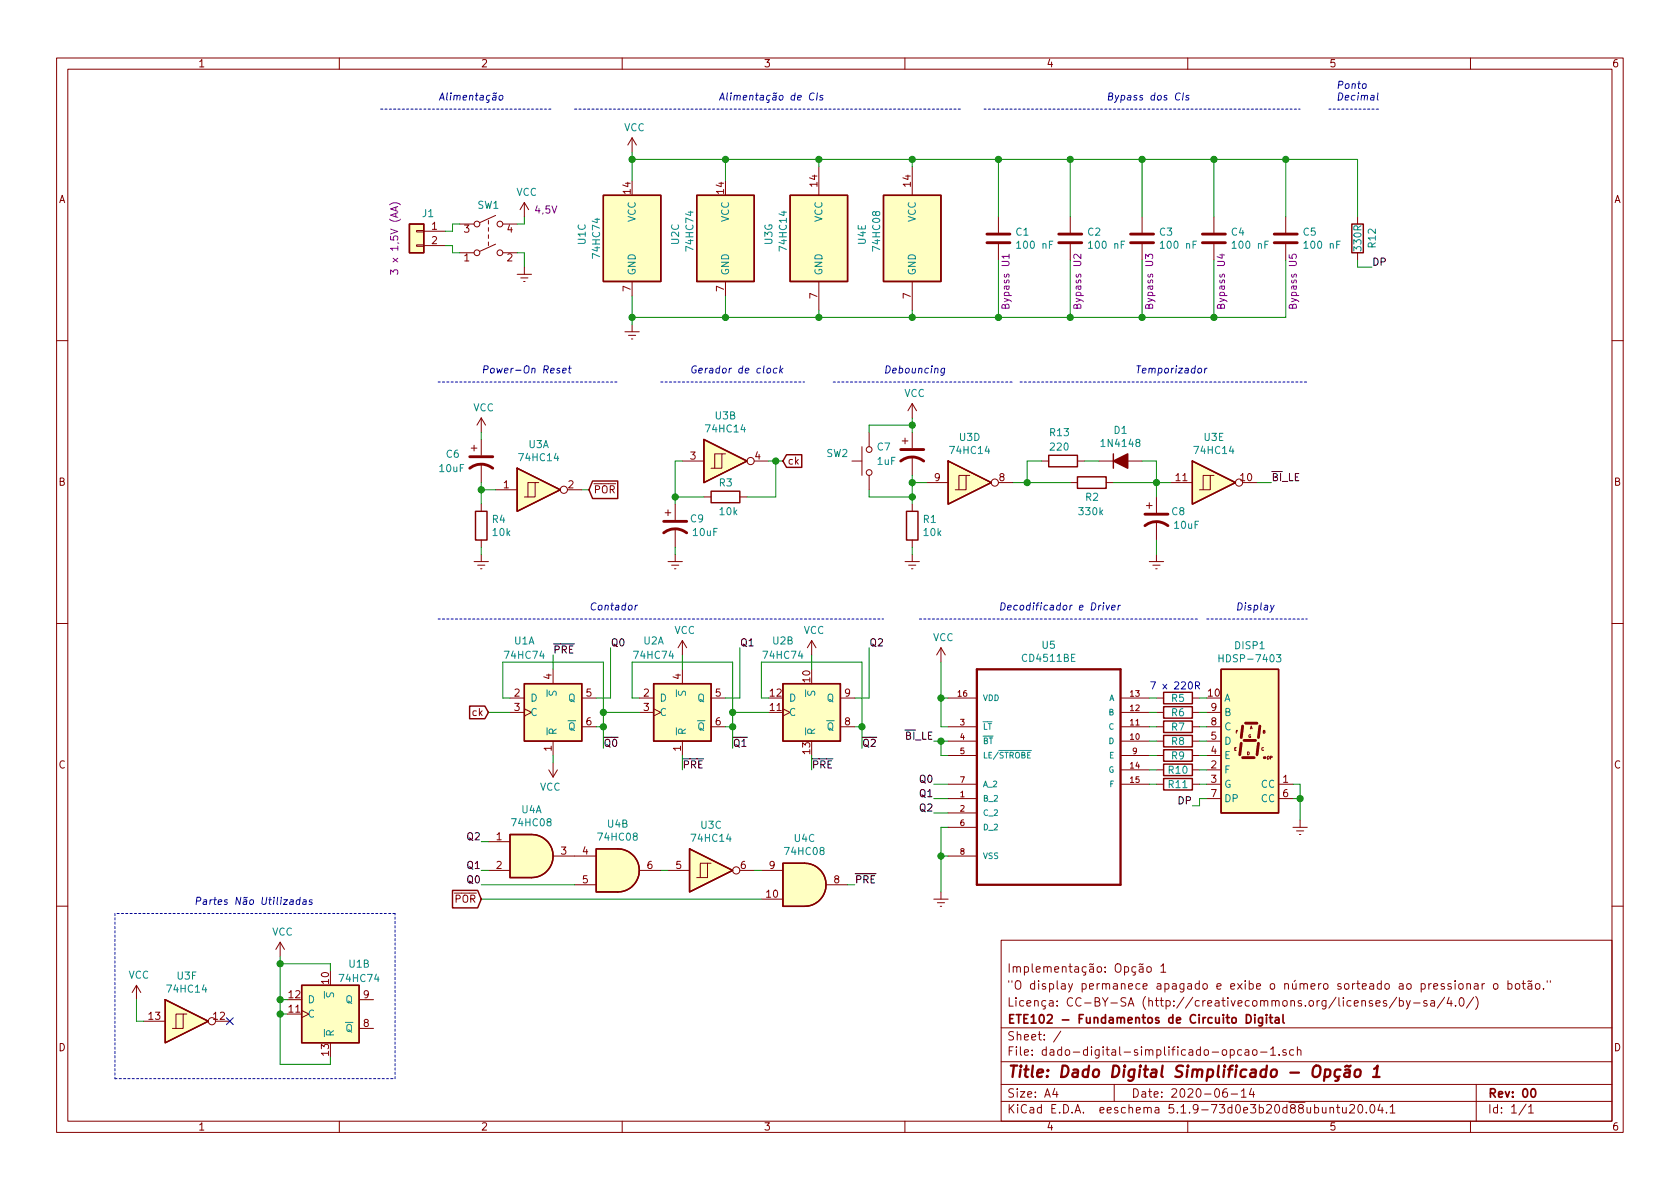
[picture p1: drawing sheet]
<svg xmlns="http://www.w3.org/2000/svg" width="297mm" height="210mm" viewBox="0 0 297 210" stroke-linecap="round" stroke-linejoin="round" font-family="sans-serif">
<g fill="none" stroke="#840000" stroke-width=".18">
<path d="M10 10.3h277v189.9h-277zM12 12.2h273v186.1h-273zM60 10.3v1.9M110 10.3v1.9M160 10.3v1.9M210 10.3v1.9M260 10.3v1.9M144.8 29.5v5M189.2 38.3v2.8M201.9 38.3v2.8M214.6 38.3v2.8M227.3 38.3v2.8"/>
<path d="M111.8 49.8v2.5M128.3 49.8v2.5M144.8 49.8v5.1M189.2 43.2v2.8M201.9 43.2v2.8M214.6 43.2v2.8M227.3 43.2v2.8M10 60.2h2M285 60.2h2M85.1 89.1v1.3M85.1 95.5v1.3M120.6 81.5h3.9"/>
<path d="M127.6 80.3h-1.2v2.5M128.3 80.3h-.7v2.5h-1.9M133.3 81.5h2.6M207 85.3h3.8M214 84.1h-1.3v2.5M214.6 84.1h-.6v2.5h-1.9M219.7 85.3h2.5M10 110.3h2M120.6 118.4v2.5M285 110.3h2M113 123.4h2.6M113 126h2.6"/>
<path d="M115.6 125.3l1.2 .7-1.2 .6M120.6 131.1v2.5M125.7 123.4h2.6M125.7 128.5h2.6M138.4 125.3l1.3 .7-1.3 .6M148.6 123.4h2.5M148.6 128.5h2.5M167.6 123.4h5.1M167.6 128.5h5.1M167.6 131.1h5.1M167.6 133.6h5.1M167.6 138.7h5.1"/>
<path d="M198.1 123.4h5.1M198.1 128.5h5.1M198.1 131.1h5.1M198.1 133.6h5.1M198.1 138.7h5.1M198.1 126h5.1M198.1 136.1h5.1M118.1 153.9h3.8M125.1 152.6h-1.3v2.6M125.7 152.6h-.6v2.6h-1.9M130.8 153.9h2.5M167.6 141.2h5.1"/>
<path d="M167.6 143.8h5.1M167.6 146.3h5.1M167.6 151.4h5.1M10 160.2h2M177 166.3h108v32h-108zM201.5 171h.6v.9M202.1 171.3l-.5 .1-.2 .2 .2 .3h.5M202.1 170.4l-.2 .2-.3-.2-.2 .2M202.8 171.1l.2-.2 .5 .2v.7l-.2 .1-.5-.1zM205.3 170.9l.4-.5v1.5M205.3 171.9h.8M242.6 177l-.3-.1-.2 .2v.3l.5 .1v.3h-.5"/>
<path d="M243.3 177.4l.7-.1-.1-.3-.4-.1-.2 .2 .1 .7h.5M245.1 177l-.3-.1-.2 .2 .1 .3 .4 .1v.3h-.5M246.9 176.3l-1.3 2M247.4 177l.5-.1 .2 .3v.6l-.2 .1-.5-.1M247.4 176.4v1.5M248.6 176.9l.4 1M249.4 176.9l-.5 1.4-.3 .1M249.9 177.4h1.2M252.3 177l-.4-.1-.2 .2 .1 .3 .5 .1v.3h-.6M253 177h.6v.9M253.6 177.3l-.5 .1a.29 .29 0 0 0-.2 .2 .29 .29 0 0 0 .2 .3l.5-.1M255.3 174l-.3-.1-.2 .2 .1 .3 .4 .1v.3h-.5"/>
<path d="M255.4 176.3l-1.3 2M256.2 176.3l-.3 1.1h.9M256.6 174a.37 .37 0 0 0-.6 .1l.1 .3 .5 .1v.1l-.2 .3-.4-.1M256.6 176.9v1M257.3 173.4v.2M257.3 173.9v1M257.4 177.8v.1M258 174.1l.2-.2 .4 .2 .1 .5-.1 .2-.4 .1-.2-.1zM258.1 176.6l.2-.2a.8 .8 0 0 1 .6 .8 .8 .8 0 0 1-.6 .7l-.2-.1-.1-.4zM259.4 174.1v-.1a.37 .37 0 0 1 .6 .1v.8M259.4 173.9v1M260.6 176.3l-1.3 2"/>
<path d="M260.7 174h.6v.9M260.9 176.2a1.71 1.71 0 0 1 0 2.3M261.3 174.3l-.4 .1-.3 .2 .3 .3 .4-.1M262.1 173.9v1M262.5 173.9l-.4 .3M264.1 174.1l.2-.2 .5 .2v.7l-.2 .1-.5-.1zM266.6 174l.5-.1 .2 .3-.1 .6h-.6M266.6 173.4v1.5M268 174.1l.2-.2 .4 .2v.7l-.2 .1-.4-.1zM269.1 173.9h.6M269.3 173.4v1.3l.4 .2M270.2 174h.6v.9"/>
<path d="M270.8 174.3l-.5 .1a.29 .29 0 0 0-.2 .2 .29 .29 0 0 0 .2 .3l.5-.1M270.8 173.4l-.2 .2-.3-.2-.2 .2M271.6 174.1l.2-.2 .4 .2v.7l-.2 .1-.4-.1zM272.9 174.8v.1M273.6 173.4v.3M274.1 173.4v.3M285 160.2h2M60 198.3v1.9M110 198.3v1.9M160 198.3v1.9M177 194.8h108M177 191.8h108"/>
<path d="M177 187.8h108M177 181.8h108M186.5 192.5l-.4 1h1M186.8 193v1M187.6 182.3l-1.3 2M197 191.8v3M210 198.3v1.9M216.9 192.5a.62 .62 0 0 0-.7 .7l.1 .7 .2 .1 .5-.1v-.5l-.1-.2-.4-.1-.3 .3M217.5 185.7l.5-.1 .2 .3-.1 .6h-.6M217.7 193.5h1.1M219.5 193l.4-.5v1.5M219.5 194h.8"/>
<path d="M219.5 185.7l-.4-.1-.3 .3 .1 .6h.6M220.2 185.7h.6v.9M220.8 186h-.5l-.2 .3 .2 .3 .5-.1M221.3 192.5l-.4 1h.9M221.5 185.7l.2-.1 .5 .1v.8l-.3 .1-.4-.1zM221.6 193v1M222.9 186h1.1M224.7 185.5l.4-.4v1.5M224.7 186.6h.8M226.2 186.5v.1M227.4 185.7a.37 .37 0 0 0-.6 .1l.1 .2 .5 .2 .1 .1-.3 .3-.4-.1M228.7 185.7l-.4-.1-.3 .3 .1 .6 .2 .1 .4-.1"/>
<path d="M229.4 185.7a.37 .37 0 0 1 .6 .1v.8M229.4 185.1v1.5M235.2 196l.2-.2 .3 .1 .1 .9M235.2 195.8v1M236.3 195.8h.6M236.5 195.3v1.3l.4 .2M237.4 195.8v.8a.39 .39 0 0 0 .6 .1M238 195.8v1M238.7 195.5l.2-.2h.3l.2 .2 .1 .3-.1 .2-.8 .8h.9M240.3 195.4l.1-.1a.8 .8 0 0 1 .6 .8 .8 .8 0 0 1-.6 .7 1 1 0 0 1-.1-1.4zM241.6 196.7v.1M242.4 195.4l.2-.1a.81 .81 0 0 1 .6 .6 .81 .81 0 0 1-.3 .8l-.2 .1a.8 .8 0 0 1-.6-.6 .8 .8 0 0 1 .3-.8z"/>
<path d="M244 195.2l-.4 1.1h1M244.4 195.8v1M245.1 196.7v.1M245.8 195.8l.4-.5v1.5M245.8 196.8h.8M260 198.3v1.9M261 191.8v6.5M269.8 195.2l-1.2 2M270.3 195.8l.4-.5v1.5M270.3 196.8h.8"/>
<circle cx="132.7" cy="81.5" r=".63"/>
<circle cx="219.1" cy="85.3" r=".63"/>
<circle cx="130.2" cy="153.9" r=".63"/>
</g>
<g fill="none" stroke="#840000" stroke-width=".3">
<path d="M220.4 179.4a.75 .75 0 0 1 .8 .8 .75 .75 0 0 1-.8 .7zM221.9 179.4v.2M221.9 179.9v1M223.2 179.9v1.2l-.3 .3h-.3M223.9 179.4v.2M223.9 179.9v1M224.4 179.9h.6M224.6 179.4v1.3l.4 .2M226.8 179.4v1.3l.3 .2M223.2 180l-.4-.1-.3 .3 .1 .6 .2 .1 .4-.1M225.5 180h.6v.9M226.1 180.3l-.4 .1-.3 .2 .3 .3 .4-.1"/>
<path d="M270.9 192.6l.1-.1a.81 .81 0 0 1 .6 .6 .81 .81 0 0 1-.3 .8l-.1 .1a.8 .8 0 0 1-.6-.6 .8 .8 0 0 1 .3-.8z"/>
</g>
<path d="M172.7 118.4h25.4v38.1h-25.4zM234.3 189.2a.68 .68 0 0 1 .9 .1v.8a.66 .66 0 0 1-1 .2M234.3 189.1l-.2 2M236.4 190.5l.3 .3-.3 .3h-.3M237 189.2a.67 .67 0 0 0-1 .3l-.1 .6 .2 .2 .2 .1 .6-.1M237.8 189.2h.8v1.2M238.7 189.6l-.7 .1a.4 .4 0 0 0-.3 .3 .4 .4 0 0 0 .2 .4l.7-.1M238.8 188.4l-.3 .2-.3-.2-.4 .2M239.6 189.3a.53 .53 0 0 1 .6-.2 .53 .53 0 0 1 .4 .4l-.1 .6a.54 .54 0 0 1-.5 .4 .54 .54 0 0 1-.5-.4zM242.8 190.4h1.1M243 189l.6-.6-.3 2" fill="none" stroke="#840000" stroke-width=".41"/>
<path d="M181.4 132.7h1M182.2 133h-.5v1.1h.5" fill="none" stroke="#008484" stroke-width=".18"/>
<g fill="#ffffc2" stroke="#ffffc2" stroke-width=".18">
<path d="M138.4 120.9h10.2v10.2h-10.2z"/>
<path d="M123.2 34.5h10.1v15.3h-10.1z"/>
<path d="M106.7 34.5h10.1v15.3h-10.1z"/>
<path d="M139.7 34.5h10.2v15.3h-10.2z"/>
<path d="M124.5 77.7l7.6 3.8-7.6 3.8z"/>
<path d="M121.9 150.1l7.6 3.8-7.6 3.8z"/>
<path d="M210.8 81.5l7.6 3.8-7.6 3.8z"/>
<path d="M115.6 120.9h10.1v10.2h-10.1z"/>
<path d="M215.9 118.4h10.2v25.4h-10.2z"/>
</g>
<path d="M106.7 34.5h10.1v15.3h-10.1zM123.2 34.5h10.1v15.3h-10.1zM139.7 34.5h10.2v15.3h-10.2zM124.5 77.7l7.6 3.8-7.6 3.8zM84.1 90.4h2v5.1h-2zM210.8 81.5l7.6 3.8-7.6 3.8zM215.9 118.4h10.2v25.4h-10.2zM115.6 120.9h10.1v10.2h-10.1zM138.4 120.9h10.2v10.2h-10.2zM121.9 150.1l7.6 3.8-7.6 3.8z" fill="none" stroke="#840000" stroke-width=".25"/>
<g fill="none" stroke="#840000" stroke-width=".51">
<path d="M187.2 42.9h4.1M187.2 41.4h4.1M199.9 42.9h4.1M199.9 41.4h4.1M212.6 42.9h4.1M212.6 41.4h4.1M225.3 42.9h4.1M225.3 41.4h4.1M219.5 131.4l-.3 2.1M219.7 134h2M219.7 128.4l-.2 2M220 130.9h2"/>
<path d="M220.2 127.9h2M222.5 131.4l-.3 2.1M222.8 128.4l-.3 2"/>
</g>
<path d="M191.1 45v.7l-.9-.7-.4 .2 .2 .5M202.5 45.7v-.7l.5 .4 .1-.4h.5l.2 .2-.1 .5M215.7 45.1h.8M216.1 44.9v.8l-.9-.3M227.9 45v.6l.6 .1-.1-.5 .3-.2h.3l.2 .2-.1 .5" fill="none" stroke="#840084" stroke-width=".18"/>
<circle cx="223.5" cy="134" r=".25" fill="#840000"/>
<g fill="none" stroke="#840000" stroke-width=".18">
<path d="M81.3 39.6h2.5M86.4 39v.6M87.6 38.1l-2.8 1.3M88.9 39.6h2.5M92.7 35.8v2.5M92.7 35.8l-.8 1.3M92.7 35.8l.8 1.3M111.8 24.4v2.5M111.8 24.4l-.8 1.2M111.8 24.4l.7 1.2M161.3 29.5v5M176.5 38.3v2.8"/>
<path d="M240 38.3v1.3M73.7 43.3h1.2v.3h-1.2zM73.7 40.8h1.2v.2h-1.2zM74.9 40.9h3.8M74.9 43.4h3.8M81.3 44.7h2.5M86.4 40.3v.6M86.4 41.5v.7M86.4 42.8v.6M87.6 43.2l-2.8 1.2M88.9 44.7h2.5M91.4 48.5h2.6"/>
<path d="M92.1 49.1h1.2M92.6 49.8h.2M92.7 47.2v1.3M110.5 58.7h2.5M111.1 59.3h1.3M111.6 59.9h.3M111.8 57.4v1.3M161.3 49.8v5.1M176.5 43.2v2.8M240 44.7v1.3M83.3 79.2h1M83.8 78.7v1.1"/>
<path d="M85.1 73.9l-.8 1.3M85.1 73.9v2.5M85.1 77.7v2.8M85.1 73.9l.8 1.3M152.4 79v5.1M153.7 76.4v2.6M159.5 78h1M160 77.5v1M161.3 71.4l-.8 1.2M161.3 71.4v2.5M161.3 76.4v2.8M161.3 71.4l.8 1.2"/>
<path d="M83.8 99.3h2.6M84.5 99.9h1.2M85.1 82v3.3M85.1 98v1.3M87.6 86.6h3.8M94.6 85.3h-1.3v2.6M95.2 85.3h-.6v2.6h-1.9M100.3 86.6h2.6M117.6 90.7h1M118.1 99.3h2.5M118.1 90.2v1M118.7 99.9h1.3"/>
<path d="M119.4 89.1v2.8M119.4 93.5v3.3M119.4 98v1.3M124.5 87.9h1.2M130.8 87.9h1.3M150.6 81.5h1.8M153.7 84.1v2.5M160 99.3h2.6M160.7 99.9h1.2M161.3 80.8v3.3M161.3 89.1v1.3M161.3 95.5v1.3"/>
<path d="M161.3 98v1.3M163.8 85.3h3.8M170.8 84.1h-1.3v2.5M171.4 84.1h-.6v2.5h-1.9M176.5 85.3h2.6M184.1 81.5h1.3M189.2 85.3h1.3M190.5 81.5h1.3M194.3 81.5h7.6M195.6 85.3h1.2M202.7 89.4h1M203.2 99.3h2.5"/>
<path d="M203.2 88.9v1M203.8 99.9h1.3M204.5 87.9v2.8M204.5 92.2v3.3M204.5 98v1.3M85 100.6h.2M97.8 118.4v2.5M119.3 100.6h.2M120.6 113.3l-.7 1.2M120.6 113.3v2.5M120.6 113.3l.8 1.2M143.5 113.3l-.8 1.2"/>
<path d="M143.5 113.3v2.5M143.5 113.3l.8 1.2M161.2 100.6h.2M166.4 114.5l-.8 1.3M166.4 114.5v2.6M166.4 114.5l.7 1.3M204.3 100.6h.3M90.2 126h2.5M90.2 123.4h2.5M92.7 125.3l1.3 .7-1.3 .6M97 136.1l.8 1.3M97.8 131.1v2.5"/>
<path d="M97.8 134.9v2.5M98.6 136.1l-.8 1.3M102.9 128.5h2.5M102.9 123.4h2.5M204.5 138.7h1.2M204.5 136.1h1.2M204.5 133.6h1.2M204.5 131.1h1.2M204.5 128.5h1.2M204.5 126h1.2M204.5 123.4h1.2M210.8 138.7h1.3"/>
<path d="M210.8 136.1h1.3M210.8 133.6h1.3M210.8 131.1h1.3M210.8 128.5h1.3M210.8 126h1.3M210.8 123.4h1.3M213.4 138.7h2.5M213.4 136.1h2.5M213.4 133.6h2.5M213.4 131.1h2.5M213.4 128.5h2.5M213.4 126h2.5"/>
<path d="M226.1 138.7h2.5M86.4 153.9h3.8M86.4 148.8h3.8M97.8 151.4h7.6M101.6 156.5h3.8M113 153.9h3.8M134.6 159h3.8M134.6 153.9h3.8M146 156.5h3.9M165.1 159h2.5M165.7 159.6h1.3M166.4 157.7v1.3"/>
<path d="M213.4 141.2h2.5M226.1 141.2h2.5M228.6 146.3h2.5M229.2 146.9h1.3M229.7 147.6h.3M229.9 145v1.3M24.1 174.2l-.7 1.3M24.1 174.2v2.6M24.1 174.2l.8 1.3M32.4 179.3h-1.3v2.6M33 179.3h-.6v2.6h-1.9M49.5 166.6l-.7 1.3"/>
<path d="M49.5 166.6v2.6M49.5 166.6l.8 1.3M53.3 178.7l1.3 .6-1.3 .7M63.5 176.8h2.5M166.2 160.3h.3M25.4 180.6h3.8M38.1 180.6h2.5M63.5 181.9h2.5"/>
<circle cx="84.3" cy="39.6" r=".51"/>
<circle cx="88.4" cy="39.6" r=".51"/>
<circle cx="84.3" cy="44.7" r=".51"/>
<circle cx="88.4" cy="44.7" r=".51"/>
<circle cx="153.7" cy="79.5" r=".51"/>
<circle cx="99.7" cy="86.6" r=".63"/>
<circle cx="153.7" cy="83.6" r=".51"/>
<circle cx="175.9" cy="85.3" r=".63"/>
<circle cx="37.5" cy="180.6" r=".63"/>
</g>
<path d="M215.5 115.8v1.2M215.5 116.4h.8M225.7 115.8h.8l-.5 .5 .4 .1v.5l-.2 .1-.5-.1" fill="none" stroke="#008484" stroke-width=".18"/>
<g fill="#ffffc2" stroke="#ffffc2" stroke-width=".18">
<path d="M92.7 120.9h10.2v10.2h-10.2z"/>
<path d="M91.4 82.8l7.7 3.8-7.7 3.8z"/>
<path d="M53.3 174.2h10.2v10.2h-10.2z"/>
<path d="M167.6 81.5l7.7 3.8-7.7 3.8z"/>
<path d="M29.2 176.8l7.6 3.8-7.6 3.8z"/>
<path d="M72.4 39.6h2.5v5.1h-2.5z"/>
<path d="M156.2 34.5h10.2v15.3h-10.2z"/>
<path d="M142.2 152.6a3.8 3.8 0 0 1 3.8 3.9 3.8 3.8 0 0 1-3.8 3.8z"/>
<path d="M138.4 152.6h3.8v7.7h-3.8z"/>
<path d="M109.2 150.1a3.8 3.8 0 0 1 3.8 3.8 3.8 3.8 0 0 1-3.8 3.8z"/>
<path d="M105.4 150.1h3.8v7.6h-3.8z"/>
<path d="M94 147.6a3.8 3.8 0 0 1 3.8 3.8 3.8 3.8 0 0 1-3.8 3.8z"/>
<path d="M90.2 147.6h3.8v7.6h-3.8z"/>
</g>
<g fill="none" stroke="#840000" stroke-width=".25">
<path d="M72.4 39.6h2.5v5.1h-2.5zM156.2 34.5h10.2v15.3h-10.2zM239 39.6h2v5.1h-2zM91.4 82.8l7.7 3.8-7.7 3.8zM104.8 85.1h4.4v3.1h-4.4l-.7-1.6zM125.7 86.9h5.1v2h-5.1zM139.1 80.4h2.7v2.2h-2.7l-.7-1.1zM160.3 90.4h2v5.1h-2zM167.6 81.5l7.7 3.8-7.7 3.8zM185.4 80.5h5.1v2h-5.1zM190.5 84.3h5.1v2.1h-5.1zM196.8 80.3v2.5"/>
<path d="M83 124.9h2.7l.7 1.1-.7 1.1h-2.7zM92.7 120.9h10.2v10.2h-10.2zM205.7 132.6h5.1v2h-5.1zM205.7 135.1h5.1v2.1h-5.1zM205.7 137.7h5.1v2h-5.1zM205.7 130h5.1v2.1h-5.1zM205.7 127.5h5.1v2h-5.1zM205.7 125h5.1v2h-5.1zM205.7 122.4h5.1v2.1h-5.1zM80 157.4h4.5l.6 1.6-.6 1.5h-4.5zM90.2 147.6h3.8a3.8 3.8 0 0 1 3.8 3.8 3.8 3.8 0 0 1-3.8 3.8h-3.8zM105.4 150.1h3.8a3.8 3.8 0 0 1 3.8 3.8 3.8 3.8 0 0 1-3.8 3.8h-3.8z"/>
<path d="M138.4 152.6h3.8a3.8 3.8 0 0 1 3.8 3.9 3.8 3.8 0 0 1-3.8 3.8h-3.8zM29.2 176.8l7.6 3.8-7.6 3.8zM53.3 174.2h10.2v10.2h-10.2z"/>
</g>
<path d="M174.5 42.9h4.1M174.5 41.4h4.1M159.3 79.5h4M83.1 82.8a3.3 3.3 0 0 1 4 0M83.1 80.8h4M117.3 94.2a3.3 3.3 0 0 1 4.1 0M117.3 92.2h4.1M159.3 81.5a3.3 3.3 0 0 1 4 0M202.4 93a3.3 3.3 0 0 1 4.1 0M202.4 90.9h4.1" fill="none" stroke="#840000" stroke-width=".51"/>
<path d="M196.8 81.5l2.6-1.2v2.5z" fill="#840000" stroke="#840000" stroke-width=".25"/>
<path d="M68.9 36.2a1.47 1.47 0 0 1 1.9 0M70.3 36.5l-1.2 .5 1.2 .4M69.1 48.5v-.8l.4 .4 .2-.3h.5l.1 .1-.1 .6M178.4 45.3h-1.3l.4 .4M178.4 45v.7" fill="none" stroke="#840084" stroke-width=".18"/>
<g fill="none" stroke="#0000c2" stroke-width=".18" stroke-dasharray=".4 .4">
<path d="M67.3 19.3h30.5M101.6 19.3h68.6M174 19.3h55.9M234.9 19.3h8.9M77.5 67.6h31.7M116.8 67.6h25.4M147.3 67.6h31.8M180.3 67.6h50.8M77.5 109.5h78.7M162.6 109.5h49.5M213.4 109.5h17.7M20.3 161.5v29.2"/>
<path d="M69.8 161.5h-49.5M20.3 190.7h49.5M69.8 190.7v-29.2"/>
</g>
<g fill="none" stroke="#008400" stroke-width=".18">
<path d="M81.3 39.6h-1.3v1.3h-1.3M92.7 38.3v1.3h-1.3M111.8 26.9v5.1M111.8 28.2h128.2v10.1M128.3 28.2v3.8M144.8 28.2v1.3M161.3 28.2v1.3M176.5 28.2v10.1M189.2 28.2v10.1M201.9 28.2v10.1M214.6 28.2v10.1M227.3 28.2v10.1"/>
<path d="M78.7 43.4h1.3v1.3h1.3M91.4 44.7h1.3v2.5M111.8 52.3v5.1M128.3 52.3v3.8M144.8 54.9v1.2M161.3 54.9v1.2M176.5 46v10.1M189.2 46v10.1M201.9 46v10.1M214.6 46v10.1M227.3 46v10.1h-115.5M240 46v1.2h2.6"/>
<path d="M85.1 76.4v1.3M161.3 73.9v2.5M161.3 75.2h-7.6v1.2M85.1 85.3v3.8M85.1 96.8v1.2M85.1 86.6h2.5M102.9 86.6h1.2M119.4 87.9h5.1M119.4 96.8v1.2M120.6 81.5h-1.2v7.6M135.9 81.5h2.5M137.2 81.5v6.4h-5.1"/>
<path d="M153.7 86.6v1.3h7.6M161.3 84.1v5M161.3 96.8v1.2M161.3 85.3h2.5M179.1 85.3h10.1M184.1 81.5h-2.5v3.8M191.8 81.5h2.5M196.8 85.3h10.2M201.9 81.5h2.6v6.4M204.5 95.5v2.5M222.2 85.3h2.6M97.8 115.8v2.6"/>
<path d="M107.9 114.5v8.9h-2.5M120.6 115.8v2.6M130.8 114.5v8.9h-2.5M143.5 115.8v2.6M153.7 114.5v8.9h-2.6M166.4 117.1v11.4h1.2M86.4 126h3.8M90.2 123.4h-1.3v-6.3h17.8v15.2M97.8 133.6v1.3M105.4 128.5h1.3M106.7 126h6.3M113 123.4h-1.2v-6.3h17.7v15.2"/>
<path d="M120.6 133.6v2.5M128.3 128.5h1.2M129.5 126h6.4M135.9 123.4h-1.3v-6.3h17.8v15.2M143.5 133.6v2.5M151.1 128.5h1.3M165.1 131.1h2.5M165.1 138.7h2.5M166.4 123.4h1.2M166.4 131.1v2.5h1.2M203.2 123.4h1.3M203.2 133.6h1.3"/>
<path d="M203.2 131.1h1.3M203.2 126h1.3M203.2 138.7h1.3M203.2 128.5h1.3M203.2 136.1h1.3M212.1 123.4h1.3M212.1 133.6h1.3M212.1 131.1h1.3M212.1 126h1.3M212.1 138.7h1.3M212.1 128.5h1.3M212.1 136.1h1.3"/>
<path d="M228.6 138.7h1.3v6.3M85.1 148.8h1.3M85.1 153.9h1.3M85.1 156.5h16.5M85.1 159h49.5M116.8 153.9h1.3M133.3 153.9h1.3M149.9 156.5h1.2M165.1 141.2h2.5M165.1 143.8h2.5M166.4 151.4h1.2M167.6 146.3h-1.2v11.4"/>
<path d="M213.4 141.2h-1.3v1.3h-1.3M228.6 141.2h1.3M24.1 176.8v3.8h1.3M49.5 170.4h8.9v1.3M49.5 169.2v19h8.9v-1.3M49.5 176.8h1.3M49.5 179.3h1.3"/>
</g>
<g fill="none" stroke="#0000c2" stroke-width=".18">
<path d="M88.4 16.9h.3l.2 .2v.4l-.3 .2-.3-.1-.1-.1zM144 16.6a.61 .61 0 0 0-.9 .3 .61 .61 0 0 0 .5 .8l.2-.1M144.5 16.4l-.1 1.3M145.5 16.9h-.3l-.2 .1v.2l.4 .1v.3h-.5M208.7 16.6a.61 .61 0 0 0-.9 .3 .61 .61 0 0 0 .5 .8l.3-.1M209.2 16.4l-.1 1.3M210.2 16.9h-.3l-.2 .1 .1 .2 .4 .1-.1 .3h-.5M241 14.9l.2-.1 .3 .1v.5l-.1 .2h-.3l-.2-.1zM243.6 16.4l-.1 1.1 .2 .2M99 65.2h-.4l-.1 .1 .4 .3v.3h-.5M99.5 65.5l.6-.1v-.2l-.4-.1-.2 .2v.6h.5M100.5 65.1h.5"/>
<path d="M100.7 64.7l-.1 1.1 .3 .2M135.8 65.2l.3-.1 .1 .1v.5l-.2 .3-.3-.1-.1-.2zM137.4 65.2l-.4-.1-.2 .2v.6h.5M138 64.7l-.2 1.3M138 65.5l.3 .5M138.4 65.1l-.5 .5M167 65.1l-.1 1-.3 .3-.3-.1M167 65.2l-.3-.1-.3 .2v.6h.5M211.9 65.2l.2-.1 .3 .1v.5l-.1 .2-.3 .1-.2-.2zM213.1 65.1l-.1 .9M213.4 65.1l-.4 .2M112.4 107l-.2 .9"/>
<path d="M112.7 107l-.4 .3M195.1 107l-.1 .9M195.1 106.6v.1M195.6 107l.2 .9 .4-.9M196.5 107.4l.7-.1-.1-.2h-.5l-.1 .6 .2 .2 .4-.1M197.8 107l-.2 .9M198.1 107l-.4 .3M225.3 107l-.6 1.2-.2 .1M211.4 121.2l.6-.1v-.4l-.1-.1h-.5v1.2M211.7 121.2l.4 .6M53 159.2l-.3-.1-.3 .2 .1 .6h.4M53.1 158.7l-.2 1.2"/>
<path d="M53.6 159.2h.5v.7M54.2 159.4l-.6 .1-.1 .3 .1 .1h.5M55.2 159.2l-.3-.1-.2 .2 .4 .3v.3h-.5"/>
</g>
<g fill="#008400" stroke="#008400" stroke-width=".25">
<circle cx="85.1" cy="86.6" r=".51"/>
<circle cx="129.5" cy="126" r=".51"/>
<circle cx="128.3" cy="56.1" r=".51"/>
<circle cx="166.4" cy="151.4" r=".51"/>
<circle cx="111.8" cy="28.2" r=".51"/>
<circle cx="119.4" cy="87.9" r=".51"/>
<circle cx="176.5" cy="28.2" r=".51"/>
<circle cx="106.7" cy="126" r=".51"/>
<circle cx="204.5" cy="85.3" r=".51"/>
<circle cx="189.2" cy="28.2" r=".51"/>
<circle cx="49.5" cy="170.4" r=".51"/>
<circle cx="181.6" cy="85.3" r=".51"/>
<circle cx="176.5" cy="56.1" r=".51"/>
<circle cx="49.5" cy="176.8" r=".51"/>
<circle cx="137.2" cy="81.5" r=".51"/>
<circle cx="201.9" cy="28.2" r=".51"/>
<circle cx="49.5" cy="179.3" r=".51"/>
<circle cx="214.6" cy="28.2" r=".51"/>
<circle cx="111.8" cy="56.1" r=".51"/>
<circle cx="189.2" cy="56.1" r=".51"/>
<circle cx="152.4" cy="128.5" r=".51"/>
<circle cx="129.5" cy="128.5" r=".51"/>
<circle cx="161.3" cy="56.1" r=".51"/>
<circle cx="227.3" cy="28.2" r=".51"/>
<circle cx="201.9" cy="56.1" r=".51"/>
<circle cx="161.3" cy="28.2" r=".51"/>
<circle cx="161.3" cy="85.3" r=".51"/>
<circle cx="106.7" cy="128.5" r=".51"/>
<circle cx="166.4" cy="131.1" r=".51"/>
<circle cx="161.3" cy="75.2" r=".51"/>
<circle cx="144.8" cy="56.1" r=".51"/>
<circle cx="166.4" cy="123.4" r=".51"/>
<circle cx="144.8" cy="28.2" r=".51"/>
<circle cx="229.9" cy="141.2" r=".51"/>
<circle cx="161.3" cy="87.9" r=".51"/>
<circle cx="128.3" cy="28.2" r=".51"/>
<circle cx="214.6" cy="56.1" r=".51"/>
</g>
<path d="M40 180l1.2 1.2M41.2 180l-1.2 1.2" fill="none" stroke="#000084" stroke-width=".18"/>
<text font-size="2.8" fill="#840000" x="178" y="190.5">Title: Dado Digital Simplificado - Opção 1</text>
<g font-size="2.1" fill="#840000">
<text x="178" y="172">Implementação: Opção 1</text>
<text x="178" y="178">Licença: CC-BY-SA (http://creativecommons.org/licenses/by-sa/4.0/)</text>
<text x="178" y="175">&quot;O display permanece apagado e exibe o número sorteado ao pressionar o botão.&quot;</text>
<text x="178" y="184">Sheet: /</text>
<text x="178" y="181">ETE102 - Fundamentos de Circuito Digital</text>
<text x="178" y="186.7">File: dado-digital-simplificado-opcao-1.sch</text>
<text x="178" y="196.9">KiCad E.D.A. eeschema 5.1.9-73d0e3b20d88ubuntu20.04.1</text>
<text x="178" y="194.1">Size: A4</text>
<text x="200" y="194.1">Date: 2020-06-14</text>
<text x="263" y="194.1">Rev: 00</text>
<text x="263" y="196.9">Id: 1/1</text>
</g>
<g font-size="1.8" fill="#840000">
<text x="35" y="11.9">1</text>
<text x="85" y="11.9">2</text>
<text x="135" y="11.9">3</text>
<text x="185" y="11.9">4</text>
<text x="235" y="11.9">5</text>
<text x="285" y="11.9">6</text>
<text x="10.4" y="35.9">A</text>
<text x="111.5" y="34.2" transform="rotate(-90 111.5 34.2)">14</text>
<text x="128" y="34.2" transform="rotate(-90 128 34.2)">14</text>
<text x="144.5" y="33" transform="rotate(-90 144.5 33)">14</text>
<text x="161" y="33" transform="rotate(-90 161 33)">14</text>
<text x="285.4" y="35.9">A</text>
<text x="76.4" y="40.6">1</text>
<text x="82.1" y="41.1">3</text>
<text x="89.7" y="41.1">4</text>
<text x="76.4" y="43.2">2</text>
<text x="82.1" y="46.2">1</text>
<text x="89.7" y="46.2">2</text>
<text x="111.5" y="51.5" transform="rotate(-90 111.5 51.5)">7</text>
<text x="128" y="51.5" transform="rotate(-90 128 51.5)">7</text>
<text x="144.5" y="52.8" transform="rotate(-90 144.5 52.8)">7</text>
<text x="161" y="52.8" transform="rotate(-90 161 52.8)">7</text>
<text x="122.1" y="81.3">3</text>
<text x="133.5" y="81.3">4</text>
<text x="139.2" y="82.2">ck</text>
<text x="10.4" y="85.9">B</text>
<text x="89.1" y="86.4">1</text>
<text x="100.5" y="86.4">2</text>
<text x="104.9" y="87.2">POR</text>
<text x="165.3" y="85.1">9</text>
<text x="176.7" y="85.1">8</text>
<text x="207.9" y="85.1">11</text>
<text x="219.4" y="85.1">10</text>
<text x="285.4" y="85.9">B</text>
<text x="91" y="123.2">2</text>
<text x="91" y="125.7">3</text>
<text x="97.5" y="120.1" transform="rotate(-90 97.5 120.1)">4</text>
<text x="103.7" y="123.2">5</text>
<text x="113.8" y="123.2">2</text>
<text x="113.8" y="125.7">3</text>
<text x="120.4" y="120.1" transform="rotate(-90 120.4 120.1)">4</text>
<text x="126.5" y="123.2">5</text>
<text x="136.2" y="125.7">11</text>
<text x="136.2" y="123.2">12</text>
<text x="143.3" y="120.6" transform="rotate(-90 143.3 120.6)">10</text>
<text x="149.4" y="123.2">9</text>
<text x="213.7" y="123.2">10</text>
<text x="214.1" y="125.7">9</text>
<text x="83.6" y="126.6">ck</text>
<text x="103.7" y="128.3">6</text>
<text x="126.5" y="128.3">6</text>
<text x="149.4" y="128.3">8</text>
<text x="214.1" y="130.8">5</text>
<text x="214.1" y="128.3">8</text>
<text x="10.4" y="135.9">C</text>
<text x="97.5" y="132.8" transform="rotate(-90 97.5 132.8)">1</text>
<text x="120.4" y="132.8" transform="rotate(-90 120.4 132.8)">1</text>
<text x="143.3" y="133.3" transform="rotate(-90 143.3 133.3)">13</text>
<text x="214.1" y="135.9">2</text>
<text x="214.1" y="133.3">4</text>
<text x="285.4" y="135.9">C</text>
<text x="214.1" y="138.4">3</text>
<text x="214.1" y="141">7</text>
<text x="226.8" y="138.4">1</text>
<text x="226.8" y="141">6</text>
<text x="87.8" y="148.6">1</text>
<text x="87.8" y="153.7">2</text>
<text x="99.2" y="151.1">3</text>
<text x="103" y="151.1">4</text>
<text x="114.5" y="153.7">6</text>
<text x="119.5" y="153.7">5</text>
<text x="131" y="153.7">6</text>
<text x="136" y="153.7">9</text>
<text x="80.5" y="159.6">POR</text>
<text x="103" y="156.2">5</text>
<text x="135.6" y="158.7">10</text>
<text x="147.5" y="156.2">8</text>
<text x="58.2" y="173.9" transform="rotate(-90 58.2 173.9)">10</text>
<text x="51.1" y="179.1">11</text>
<text x="51.1" y="176.5">12</text>
<text x="64.3" y="176.5">9</text>
<text x="10.4" y="185.9">D</text>
<text x="26.3" y="180.3">13</text>
<text x="37.8" y="180.3">12</text>
<text x="64.3" y="181.6">8</text>
<text x="285.4" y="185.9">D</text>
<text x="58.2" y="186.6" transform="rotate(-90 58.2 186.6)">13</text>
<text x="35" y="199.9">1</text>
<text x="85" y="199.9">2</text>
<text x="135" y="199.9">3</text>
<text x="185" y="199.9">4</text>
<text x="235" y="199.9">5</text>
<text x="285" y="199.9">6</text>
</g>
<g font-size="1.8" fill="#0000c2">
<text x="77.5" y="17.8">Alimentação</text>
<text x="127" y="17.8">Alimentação de CIs</text>
<text x="195.6" y="17.8">Bypass dos CIs</text>
<text x="236.2" y="15.7">Ponto</text>
<text x="236.2" y="17.8">Decimal</text>
<text x="85.1" y="66">Power-On Reset</text>
<text x="121.9" y="66">Gerador de clock</text>
<text x="156.2" y="66">Debouncing</text>
<text x="200.7" y="66">Temporizador</text>
<text x="104.1" y="107.9">Contador</text>
<text x="176.5" y="107.9">Decodificador e Driver</text>
<text x="218.4" y="107.9">Display</text>
<text x="203.2" y="121.9">7 x 220R</text>
<text x="34.3" y="160">Partes Não Utilizadas</text>
</g>
<g font-size="1.8" fill="#008484">
<text x="110.3" y="23.2">VCC</text>
<text x="91.3" y="34.6">VCC</text>
<text x="74.7" y="38.4">J1</text>
<text x="84.5" y="36.9">SW1</text>
<text x="112.4" y="39.3" transform="rotate(-90 112.4 39.3)">VCC</text>
<text x="128.9" y="39.3" transform="rotate(-90 128.9 39.3)">VCC</text>
<text x="145.4" y="39.3" transform="rotate(-90 145.4 39.3)">VCC</text>
<text x="161.9" y="39.3" transform="rotate(-90 161.9 39.3)">VCC</text>
<text x="179.7" y="41.7">C1</text>
<text x="192.4" y="41.7">C2</text>
<text x="205.1" y="41.7">C3</text>
<text x="217.8" y="41.7">C4</text>
<text x="230.5" y="41.7">C5</text>
<text x="103.6" y="43.2" transform="rotate(-90 103.6 43.2)">U1C</text>
<text x="106.1" y="45.4" transform="rotate(-90 106.1 45.4)">74HC74</text>
<text x="120.1" y="43.2" transform="rotate(-90 120.1 43.2)">U2C</text>
<text x="122.6" y="44.1" transform="rotate(-90 122.6 44.1)">74HC74</text>
<text x="136.6" y="43.3" transform="rotate(-90 136.6 43.3)">U3G</text>
<text x="139.1" y="44.1" transform="rotate(-90 139.1 44.1)">74HC14</text>
<text x="153.1" y="43.2" transform="rotate(-90 153.1 43.2)">U4E</text>
<text x="155.6" y="44.1" transform="rotate(-90 155.6 44.1)">74HC08</text>
<text x="180.1" y="44">100 nF</text>
<text x="192.8" y="44">100 nF</text>
<text x="205.5" y="44">100 nF</text>
<text x="218.2" y="44">100 nF</text>
<text x="230.9" y="44">100 nF</text>
<text x="240.7" y="44.2" transform="rotate(-90 240.7 44.2)">330R</text>
<text x="243.3" y="43.8" transform="rotate(-90 243.3 43.8)">R12</text>
<text x="112.4" y="48.8" transform="rotate(-90 112.4 48.8)">GND</text>
<text x="128.9" y="48.8" transform="rotate(-90 128.9 48.8)">GND</text>
<text x="145.4" y="48.8" transform="rotate(-90 145.4 48.8)">GND</text>
<text x="161.9" y="48.8" transform="rotate(-90 161.9 48.8)">GND</text>
<text x="159.9" y="70.2">VCC</text>
<text x="83.7" y="72.7">VCC</text>
<text x="125" y="76.5">74HC14</text>
<text x="126.5" y="74.2">U3B</text>
<text x="169.7" y="78">U3D</text>
<text x="185.7" y="77.1">R13</text>
<text x="197" y="76.7">D1</text>
<text x="212.9" y="78">U3E</text>
<text x="77.8" y="83.5">10uF</text>
<text x="78.9" y="80.9">C6</text>
<text x="92" y="81.6">74HC14</text>
<text x="93.5" y="79.2">U3A</text>
<text x="146.2" y="80.8">SW2</text>
<text x="155.1" y="79.7">C7</text>
<text x="155.2" y="82.2">1uF</text>
<text x="168.2" y="80.3">74HC14</text>
<text x="185.8" y="79.7">220</text>
<text x="195" y="79">1N4148</text>
<text x="211.4" y="80.3">74HC14</text>
<text x="127.2" y="86">R3</text>
<text x="192" y="88.6">R2</text>
<text x="87.1" y="92.5">R4</text>
<text x="87.2" y="94.8">10k</text>
<text x="122.1" y="92.4">C9</text>
<text x="122.6" y="94.8">10uF</text>
<text x="127.3" y="91.1">10k</text>
<text x="163.3" y="92.5">R1</text>
<text x="163.4" y="94.8">10k</text>
<text x="190.9" y="91.1">330k</text>
<text x="207.2" y="91.1">C8</text>
<text x="207.7" y="93.5">10uF</text>
<text x="91" y="114">U1A</text>
<text x="113.8" y="114">U2A</text>
<text x="119.2" y="112.1">VCC</text>
<text x="136.7" y="114">U2B</text>
<text x="142.1" y="112.1">VCC</text>
<text x="164.9" y="113.4">VCC</text>
<text x="89.5" y="116.5">74HC74</text>
<text x="112.3" y="116.5">74HC74</text>
<text x="135.2" y="116.5">74HC74</text>
<text x="180.9" y="117">CD4511BE</text>
<text x="184.3" y="114.7">U5</text>
<text x="216.3" y="117.1">HDSP-7403</text>
<text x="218.4" y="114.8">DISP1</text>
<text x="93.7" y="124.1">D</text>
<text x="98.4" y="123.1" transform="rotate(-90 98.4 123.1)">S</text>
<text x="100.5" y="124.1">Q</text>
<text x="116.6" y="124.1">D</text>
<text x="121.3" y="123.1" transform="rotate(-90 121.3 123.1)">S</text>
<text x="123.3" y="124.1">Q</text>
<text x="139.4" y="124.1">D</text>
<text x="144.1" y="123.1" transform="rotate(-90 144.1 123.1)">S</text>
<text x="146.2" y="124.1">Q</text>
<text x="207.2" y="124.1">R5</text>
<text x="216.4" y="124.1">A</text>
<text x="93.7" y="126.6">C</text>
<text x="98.4" y="130" transform="rotate(-90 98.4 130)">R</text>
<text x="100.5" y="129.2">Q</text>
<text x="116.6" y="126.6">C</text>
<text x="121.3" y="130" transform="rotate(-90 121.3 130)">R</text>
<text x="123.3" y="129.2">Q</text>
<text x="139.4" y="126.6">C</text>
<text x="144.1" y="130" transform="rotate(-90 144.1 130)">R</text>
<text x="146.2" y="129.2">Q</text>
<text x="207.2" y="131.7">R8</text>
<text x="207.2" y="129.2">R7</text>
<text x="207.2" y="126.7">R6</text>
<text x="216.4" y="131.7">D</text>
<text x="216.4" y="129.2">C</text>
<text x="216.4" y="126.6">B</text>
<text x="206.7" y="136.8">R10</text>
<text x="207.2" y="134.3">R9</text>
<text x="216.4" y="136.8">F</text>
<text x="216.4" y="134.2">E</text>
<text x="92.2" y="143.8">U4A</text>
<text x="95.5" y="139.8">VCC</text>
<text x="206.7" y="139.4">R11</text>
<text x="216.4" y="139.3">G</text>
<text x="216.4" y="141.9">DP</text>
<text x="223" y="139.3">CC</text>
<text x="223" y="141.9">CC</text>
<text x="90.8" y="146.1">74HC08</text>
<text x="106" y="148.7">74HC08</text>
<text x="107.5" y="146.3">U4B</text>
<text x="122.5" y="148.9">74HC14</text>
<text x="124" y="146.6">U3C</text>
<text x="140.5" y="148.9">U4C</text>
<text x="139" y="151.2">74HC08</text>
<text x="48.1" y="165.4">VCC</text>
<text x="22.7" y="173.1">VCC</text>
<text x="31.3" y="173.2">U3F</text>
<text x="60.3" y="173.7">74HC74</text>
<text x="61.7" y="171.1">U1B</text>
<text x="29.8" y="175.5">74HC14</text>
<text x="54.4" y="180">C</text>
<text x="54.4" y="177.4">D</text>
<text x="59.1" y="176.4" transform="rotate(-90 59.1 176.4)">S</text>
<text x="61.1" y="177.4">Q</text>
<text x="59.1" y="183.4" transform="rotate(-90 59.1 183.4)">R</text>
<text x="61.1" y="182.5">Q</text>
</g>
<g font-size="1.8" fill="#840084">
<text x="94.7" y="37.8">4,5V</text>
<text x="70.4" y="47.5" transform="rotate(-90 70.4 47.5)">3 x 1,5V (AA)</text>
<text x="178.5" y="54.3" transform="rotate(-90 178.5 54.3)">Bypass U1</text>
<text x="191.2" y="54.3" transform="rotate(-90 191.2 54.3)">Bypass U2</text>
<text x="203.9" y="54.3" transform="rotate(-90 203.9 54.3)">Bypass U3</text>
<text x="216.6" y="54.3" transform="rotate(-90 216.6 54.3)">Bypass U4</text>
<text x="229.3" y="54.3" transform="rotate(-90 229.3 54.3)">Bypass U5</text>
</g>
<g font-size="1.8">
<text x="242.6" y="47">DP</text>
<text x="224.8" y="85.1">BI_LE</text>
<text x="97.8" y="115.6">PRE</text>
<text x="107.9" y="114.3">Q0</text>
<text x="130.8" y="114.3">Q1</text>
<text x="153.7" y="114.3">Q2</text>
<text x="160.1" y="130.8">BI_LE</text>
<text x="106.7" y="132.1">Q0</text>
<text x="120.6" y="135.9">PRE</text>
<text x="129.5" y="132.1">Q1</text>
<text x="143.5" y="135.9">PRE</text>
<text x="152.4" y="132.1">Q2</text>
<text x="162.7" y="138.4">Q0</text>
<text x="162.7" y="141">Q1</text>
<text x="162.7" y="143.5">Q2</text>
<text x="208.4" y="142.2">DP</text>
<text x="82.7" y="148.6">Q2</text>
<text x="82.7" y="153.7">Q1</text>
<text x="82.7" y="156.2">Q0</text>
<text x="151.1" y="156.2">PRE</text>
</g>
<g font-size="1.4" fill="#840000">
<text x="169.4" y="123.2">16</text>
<text x="199.9" y="123.2">13</text>
<text x="199.9" y="125.7">12</text>
<text x="169.8" y="128.3">3</text>
<text x="169.8" y="130.8">4</text>
<text x="199.9" y="128.3">11</text>
<text x="199.9" y="130.8">10</text>
<text x="169.8" y="133.3">5</text>
<text x="199.9" y="135.9">14</text>
<text x="200.3" y="133.3">9</text>
<text x="169.8" y="138.4">7</text>
<text x="169.8" y="141">1</text>
<text x="169.8" y="143.5">2</text>
<text x="199.9" y="138.4">15</text>
<text x="169.8" y="146">6</text>
<text x="169.8" y="151.1">8</text>
</g>
<g font-size="1.4" fill="#008484">
<text x="173.7" y="123.9">VDD</text>
<text x="196.1" y="123.9">A</text>
<text x="173.7" y="129">LT</text>
<text x="173.7" y="131.6">BT</text>
<text x="196.1" y="126.5">B</text>
<text x="196.1" y="129">C</text>
<text x="196.1" y="131.6">D</text>
<text x="173.7" y="134.1">LE/STROBE</text>
<text x="196" y="136.6">G</text>
<text x="196.2" y="134.1">E</text>
<text x="173.7" y="139.2">A_2</text>
<text x="173.7" y="141.7">B_2</text>
<text x="196.2" y="139.2">F</text>
<text x="173.7" y="144.3">C_2</text>
<text x="173.7" y="146.8">D_2</text>
<text x="173.7" y="151.9">VSS</text>
</g>
<g font-size=".7" fill="#840000">
<text x="218.5" y="129.7">F</text>
<text x="220.7" y="130.4">G</text>
<text x="221" y="128.9">A</text>
<text x="223.3" y="129.7">B</text>
<text x="218.2" y="132.7">E</text>
<text x="220.5" y="133.5">D</text>
<text x="223" y="132.7">C</text>
<text x="224.1" y="134.3">DP</text>
</g>
</svg>
